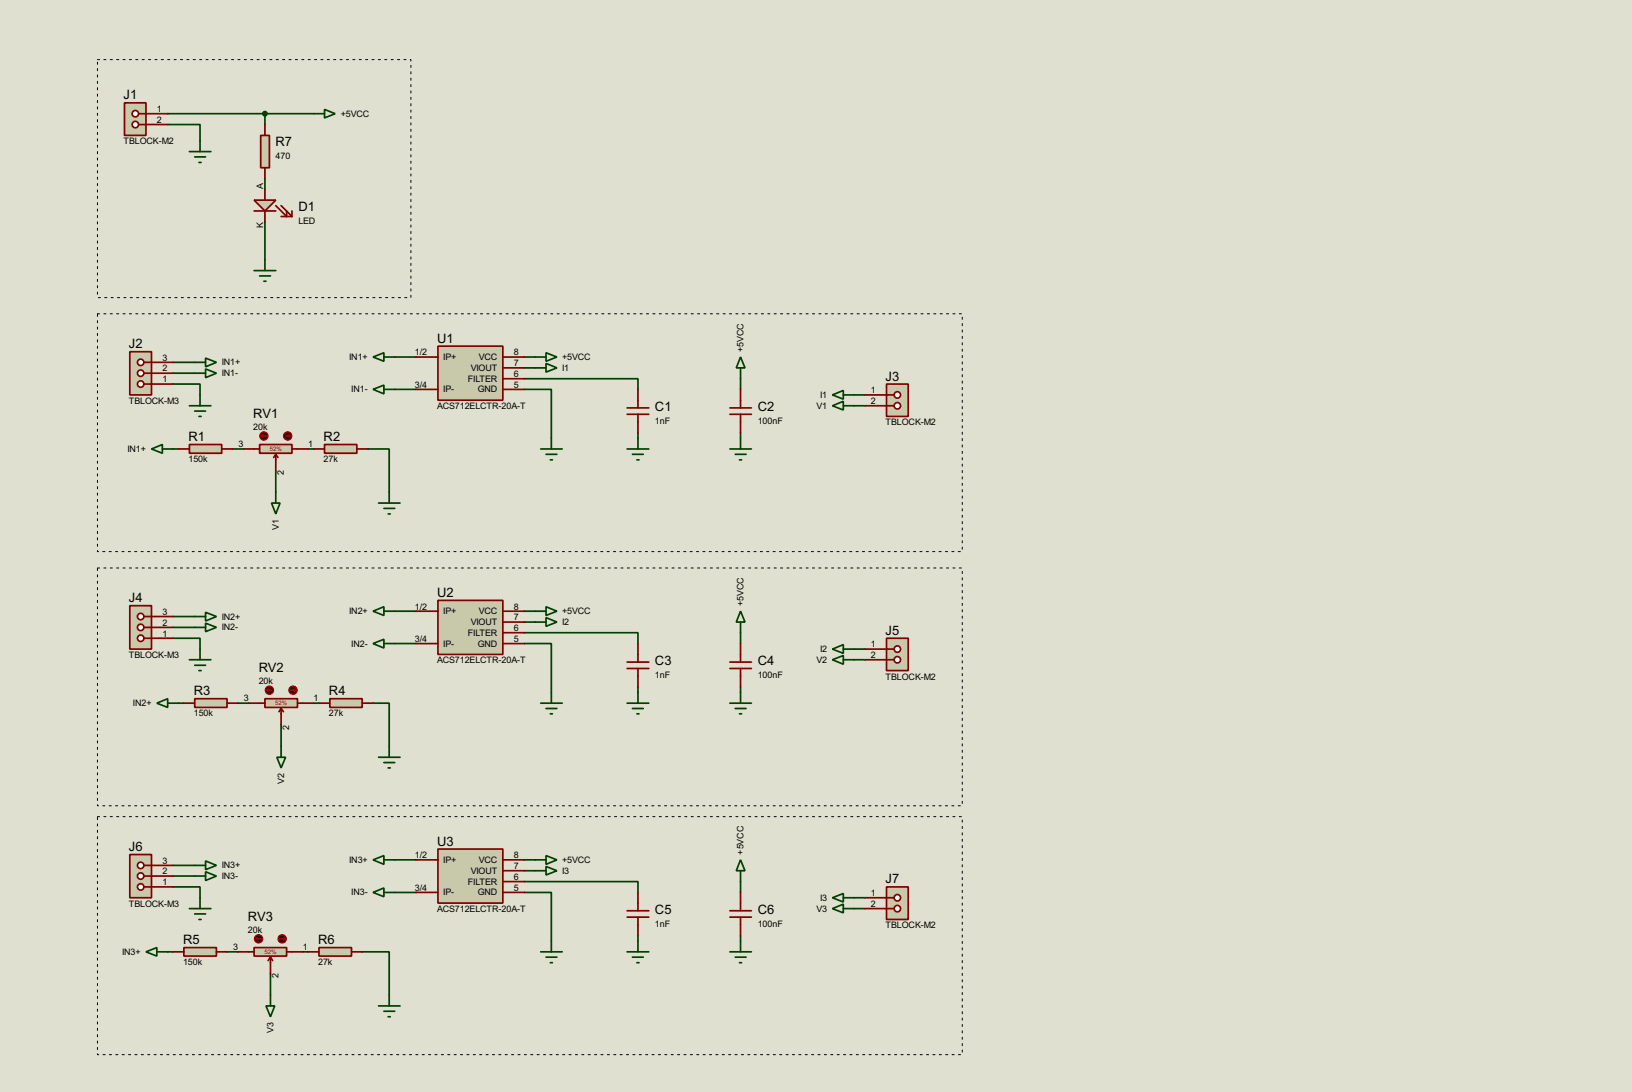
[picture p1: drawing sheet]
<svg xmlns="http://www.w3.org/2000/svg" width="383mm" height="256mm" viewBox="0 0 383 256" stroke-linecap="round" stroke-linejoin="round" font-family="sans-serif">
<path d="M0 0h383.5v256.5h-383.5z" fill="#e0e0d0"/>
<g fill="none" stroke="#004000" stroke-width=".4">
<path d="M39.4 29.3h7.6v3.8M39.4 26.7h34.3M62.3 26.7v2.6M62.3 42v2.5M62.3 52.1v8.9M40.7 90.2h6.3v2.6M40.7 85.1h5.1M40.7 87.7h5.1M92.8 83.9h5M92.8 91.5h5M123.2 91.5h6.4v11.4M123.2 89h26.7v2.5"/>
<path d="M123.2 83.9h2.6M123.2 86.4h2.6M174 89v2.5M200.7 92.8h2.6M200.7 95.3h2.6M40.7 105.5h1.3M54.7 105.5h2.5M64.8 110.5v5.1M72.4 105.5h1.3M86.4 105.5h5.1v10.1M149.9 101.7v1.2M174 101.7v1.2"/>
<path d="M40.7 149.9h6.3v2.6M40.7 144.8h5.1M40.7 147.4h5.1M92.8 143.6h5M92.8 151.2h5M123.2 151.2h6.4v11.4M123.2 148.6h26.7v2.6M123.2 143.6h2.6M123.2 146.1h2.6M174 148.6v2.6M200.7 152.5h2.6M200.7 155h2.6"/>
<path d="M42 165.2h1.2M55.9 165.2h2.6M66.1 170.2v5.1M73.7 165.2h1.3M87.7 165.2h3.8v10.1M149.9 161.3v1.3M174 161.3v1.3M40.7 208.3h6.3v2.6M40.7 203.3h5.1M40.7 205.8h5.1M92.8 202h5M92.8 209.6h5"/>
<path d="M123.2 209.6h6.4v11.4M123.2 207.1h26.7v2.5M123.2 202h2.6M123.2 204.5h2.6M149.9 219.8v1.2M174 207.1v2.5M174 219.8v1.2M200.7 210.9h2.6M200.7 213.4h2.6M39.4 223.6h1.3M53.4 223.6h2.5M63.6 228.7v5"/>
<path d="M71.2 223.6h1.2M85.1 223.6h6.4v10.1"/>
</g>
<path d="M102.9 81.3h15.3v12.7h-15.3z" fill="#c8c8aa" stroke="#800000" stroke-width=".4"/>
<path d="M97.8 83.9h5.1M97.8 91.5h5.1M118.2 83.9h5M118.2 91.5h5M118.2 86.4h5M118.2 89h5" fill="none" stroke="#800000" stroke-width=".4"/>
<path d="M30.5 82.6h5.1v10.2h-5.1z" fill="#c8c8aa" stroke="#800000" stroke-width=".4"/>
<path d="M33.8 90.2h1.8" fill="none" stroke="#800000" stroke-width=".4"/>
<circle cx="33" cy="90.2" r=".75" fill="#feffff" stroke="#800000" stroke-width=".4"/>
<path d="M33.8 87.7h1.8" fill="none" stroke="#800000" stroke-width=".4"/>
<circle cx="33" cy="87.7" r=".75" fill="#feffff" stroke="#800000" stroke-width=".4"/>
<path d="M33.8 85.1h1.8" fill="none" stroke="#800000" stroke-width=".4"/>
<circle cx="33" cy="85.1" r=".75" fill="#feffff" stroke="#800000" stroke-width=".4"/>
<path d="M35.6 90.2h5.1M35.6 87.7h5.1M35.6 85.1h5.1M147.4 97.3h5.1M147.4 95.8h5.1M149.9 91.5v4.3M149.9 97.3v4.4M171.5 97.3h5.1M171.5 95.8h5.1M174 91.5v4.3M174 97.3v4.4" fill="none" stroke="#800000" stroke-width=".4"/>
<g fill="none" stroke="#004000" stroke-width=".4">
<path d="M45.8 85.1h2.5M45.8 87.7h2.5M48.3 84.1l2.6 1-2.6 1.1zM48.3 86.7l2.6 1-2.6 1zM87.7 83.9l2.5-1v2zM87.7 91.5l2.5-1v2zM90.2 83.9h2.6M90.2 91.5h2.6M125.8 83.9h2.5M125.8 86.4h2.5M128.3 85.4l2.6 1-2.6 1zM128.3 82.9l2.6 1-2.6 1z"/>
<path d="M174 83.9l1.1 2.5h-2.1zM174 86.4v2.6M127.1 105.5h5M128.3 106.7h2.6M129.3 108h.5M129.6 102.9v2.6M147.4 105.5h5.1M148.6 106.7h2.6M149.7 108h.5M149.9 102.9v2.6M171.5 105.5h5.1M172.8 106.7h2.5"/>
<path d="M173.8 108h.5M174 102.9v2.6"/>
</g>
<path d="M29.3 24.2h5v7.6h-5z" fill="#c8c8aa" stroke="#800000" stroke-width=".4"/>
<path d="M32.6 26.7h1.7" fill="none" stroke="#800000" stroke-width=".4"/>
<circle cx="31.8" cy="26.7" r=".75" fill="#feffff" stroke="#800000" stroke-width=".4"/>
<path d="M32.6 29.3h1.7" fill="none" stroke="#800000" stroke-width=".4"/>
<circle cx="31.8" cy="29.3" r=".75" fill="#feffff" stroke="#800000" stroke-width=".4"/>
<path d="M34.3 26.7h5.1M34.3 29.3h5.1" fill="none" stroke="#800000" stroke-width=".4"/>
<path d="M208.3 90.2h5.1v7.6h-5.1z" fill="#c8c8aa" stroke="#800000" stroke-width=".4"/>
<path d="M208.3 92.8h1.8" fill="none" stroke="#800000" stroke-width=".4"/>
<circle cx="210.8" cy="92.8" r=".75" fill="#feffff" stroke="#800000" stroke-width=".4"/>
<path d="M208.3 95.3h1.8" fill="none" stroke="#800000" stroke-width=".4"/>
<circle cx="210.8" cy="95.3" r=".75" fill="#feffff" stroke="#800000" stroke-width=".4"/>
<path d="M203.3 92.8h5M203.3 95.3h5" fill="none" stroke="#800000" stroke-width=".4"/>
<path d="M44.5 35.6h5.1M45.8 36.9h2.5M46.8 38.2h.5M47 33.1v2.5M73.7 26.7h2.6M76.3 25.7l2.5 1-2.5 1zM195.6 92.8l2.6-1.1v2.1zM195.6 95.3l2.6-1v2zM198.2 92.8h2.5M198.2 95.3h2.5" fill="none" stroke="#004000" stroke-width=".4"/>
<path d="M61 104.4h7.6v2.1h-7.6z" fill="#c8c8aa" stroke="#800000" stroke-width=".4"/>
<path d="M57.2 105.5h3.8M64.8 106.7l.5 .8M64.8 106.7l-.5 .8M64.8 106.7v3.8M68.6 105.5h3.8" fill="none" stroke="#800000" stroke-width=".4"/>
<circle cx="62" cy="102.4" r="1" fill="#400000" stroke="#f00" stroke-width=".23"/>
<path d="M61.5 102.4l.3 .3M61.5 102.4h1M61.8 102.2l-.3 .2" fill="none" stroke="#f00" stroke-width=".23"/>
<circle cx="67.6" cy="102.4" r="1" fill="#400000" stroke="#f00" stroke-width=".23"/>
<path d="M67.1 102.4h1M67.9 102.2l.2 .2M68.1 102.4l-.2 .3" fill="none" stroke="#f00" stroke-width=".23"/>
<path d="M35.6 105.5l2.6-1.1v2.1zM38.2 105.5h2.5M63.8 118.2h2l-1 2.5zM64.8 115.6v2.6" fill="none" stroke="#004000" stroke-width=".4"/>
<path d="M44.5 104.4h7.6v2.1h-7.6z" fill="#c8c8aa" stroke="#800000" stroke-width=".4"/>
<path d="M42 105.5h2.5M52.1 105.5h2.6" fill="none" stroke="#800000" stroke-width=".4"/>
<path d="M76.3 104.4h7.6v2.1h-7.6z" fill="#c8c8aa" stroke="#800000" stroke-width=".4"/>
<path d="M73.7 105.5h2.6M83.9 105.5h2.5" fill="none" stroke="#800000" stroke-width=".4"/>
<path d="M22.9 73.7h203.2v55.9h-203.2z" fill="none" stroke="#e0e0d0" stroke-width=".23"/>
<path d="M22.9 73.7h203.2v55.9h-203.2z" fill="none" stroke="#000" stroke-width=".23" stroke-dasharray=".5 1"/>
<path d="M102.9 141h15.3v12.7h-15.3z" fill="#c8c8aa" stroke="#800000" stroke-width=".4"/>
<path d="M97.8 143.6h5.1M97.8 151.2h5.1M118.2 143.6h5M118.2 151.2h5M118.2 146.1h5M118.2 148.6h5" fill="none" stroke="#800000" stroke-width=".4"/>
<path d="M30.5 142.3h5.1v10.2h-5.1z" fill="#c8c8aa" stroke="#800000" stroke-width=".4"/>
<path d="M33.8 149.9h1.8" fill="none" stroke="#800000" stroke-width=".4"/>
<circle cx="33" cy="149.9" r=".75" fill="#feffff" stroke="#800000" stroke-width=".4"/>
<path d="M33.8 147.4h1.8" fill="none" stroke="#800000" stroke-width=".4"/>
<circle cx="33" cy="147.4" r=".75" fill="#feffff" stroke="#800000" stroke-width=".4"/>
<path d="M33.8 144.8h1.8" fill="none" stroke="#800000" stroke-width=".4"/>
<circle cx="33" cy="144.8" r=".75" fill="#feffff" stroke="#800000" stroke-width=".4"/>
<path d="M35.6 149.9h5.1M35.6 147.4h5.1M35.6 144.8h5.1M147.4 157h5.1M147.4 155.5h5.1M149.9 151.2v4.3M149.9 157v4.3M171.5 157h5.1M171.5 155.5h5.1M174 151.2v4.3M174 157v4.3" fill="none" stroke="#800000" stroke-width=".4"/>
<g fill="none" stroke="#004000" stroke-width=".4">
<path d="M45.8 144.8h2.5M45.8 147.4h2.5M48.3 143.8l2.6 1-2.6 1.1zM48.3 146.4l2.6 1-2.6 1zM87.7 143.6l2.5-1.1v2.1zM87.7 151.2l2.5-1v2zM90.2 143.6h2.6M90.2 151.2h2.6M125.8 143.6h2.5M125.8 146.1h2.5M128.3 145.1l2.6 1-2.6 1zM128.3 142.5l2.6 1.1-2.6 1z"/>
<path d="M174 143.6l1.1 2.5h-2.1zM174 146.1v2.5M127.1 165.2h5M128.3 166.4h2.6M129.3 167.7h.5M129.6 162.6v2.6M147.4 165.2h5.1M148.6 166.4h2.6M149.7 167.7h.5M149.9 162.6v2.6M171.5 165.2h5.1M172.8 166.4h2.5"/>
<path d="M173.8 167.7h.5M174 162.6v2.6"/>
</g>
<path d="M208.3 149.9h5.1v7.6h-5.1z" fill="#c8c8aa" stroke="#800000" stroke-width=".4"/>
<path d="M208.3 152.5h1.8" fill="none" stroke="#800000" stroke-width=".4"/>
<circle cx="210.8" cy="152.5" r=".75" fill="#feffff" stroke="#800000" stroke-width=".4"/>
<path d="M208.3 155h1.8" fill="none" stroke="#800000" stroke-width=".4"/>
<circle cx="210.8" cy="155" r=".75" fill="#feffff" stroke="#800000" stroke-width=".4"/>
<path d="M203.3 152.5h5M203.3 155h5" fill="none" stroke="#800000" stroke-width=".4"/>
<path d="M195.6 152.5l2.6-1.1v2.1zM195.6 155l2.6-1v2zM198.2 152.5h2.5M198.2 155h2.5" fill="none" stroke="#004000" stroke-width=".4"/>
<path d="M62.3 164.1h7.6v2.1h-7.6z" fill="#c8c8aa" stroke="#800000" stroke-width=".4"/>
<path d="M58.5 165.2h3.8M66.1 166.4l.5 .8M66.1 166.4l-.5 .8M66.1 166.4v3.8M69.9 165.2h3.8" fill="none" stroke="#800000" stroke-width=".4"/>
<circle cx="63.3" cy="162.1" r="1" fill="#400000" stroke="#f00" stroke-width=".23"/>
<path d="M62.8 162.1l.2 .3M62.8 162.1h1M63 161.9l-.2 .2" fill="none" stroke="#f00" stroke-width=".23"/>
<circle cx="68.8" cy="162.1" r="1" fill="#400000" stroke="#f00" stroke-width=".23"/>
<path d="M68.4 162.1h1M69.1 161.9l.3 .2M69.4 162.1l-.3 .3" fill="none" stroke="#f00" stroke-width=".23"/>
<path d="M36.9 165.2l2.5-1.1v2.1zM39.4 165.2h2.6M65.1 177.9h2l-1 2.5zM66.1 175.3v2.6" fill="none" stroke="#004000" stroke-width=".4"/>
<path d="M45.8 164.1h7.6v2.1h-7.6z" fill="#c8c8aa" stroke="#800000" stroke-width=".4"/>
<path d="M43.2 165.2h2.6M53.4 165.2h2.5" fill="none" stroke="#800000" stroke-width=".4"/>
<path d="M77.5 164.1h7.6v2.1h-7.6z" fill="#c8c8aa" stroke="#800000" stroke-width=".4"/>
<path d="M75 165.2h2.5M85.1 165.2h2.6" fill="none" stroke="#800000" stroke-width=".4"/>
<path d="M22.9 133.4h203.2v55.9h-203.2z" fill="none" stroke="#e0e0d0" stroke-width=".23"/>
<path d="M22.9 133.4h203.2v55.9h-203.2z" fill="none" stroke="#000" stroke-width=".23" stroke-dasharray=".5 1"/>
<path d="M102.9 199.4h15.3v12.7h-15.3z" fill="#c8c8aa" stroke="#800000" stroke-width=".4"/>
<path d="M97.8 202h5.1M97.8 209.6h5.1M118.2 202h5M118.2 209.6h5M118.2 204.5h5M118.2 207.1h5" fill="none" stroke="#800000" stroke-width=".4"/>
<path d="M30.5 200.7h5.1v10.2h-5.1z" fill="#c8c8aa" stroke="#800000" stroke-width=".4"/>
<path d="M33.8 208.3h1.8" fill="none" stroke="#800000" stroke-width=".4"/>
<circle cx="33" cy="208.3" r=".75" fill="#feffff" stroke="#800000" stroke-width=".4"/>
<path d="M33.8 205.8h1.8" fill="none" stroke="#800000" stroke-width=".4"/>
<circle cx="33" cy="205.8" r=".75" fill="#feffff" stroke="#800000" stroke-width=".4"/>
<path d="M33.8 203.3h1.8" fill="none" stroke="#800000" stroke-width=".4"/>
<circle cx="33" cy="203.3" r=".75" fill="#feffff" stroke="#800000" stroke-width=".4"/>
<path d="M35.6 208.3h5.1M35.6 205.8h5.1M35.6 203.3h5.1M147.4 215.4h5.1M147.4 213.9h5.1M149.9 209.6v4.3M149.9 215.4v4.4M171.5 215.4h5.1M171.5 213.9h5.1M174 209.6v4.3M174 215.4v4.4" fill="none" stroke="#800000" stroke-width=".4"/>
<g fill="none" stroke="#004000" stroke-width=".4">
<path d="M45.8 203.3h2.5M45.8 205.8h2.5M48.3 202.2l2.6 1.1-2.6 1zM48.3 204.8l2.6 1-2.6 1zM87.7 202l2.5-1v2zM87.7 209.6l2.5-1v2zM90.2 202h2.6M90.2 209.6h2.6M125.8 202h2.5M125.8 204.5h2.5M128.3 203.5l2.6 1-2.6 1zM128.3 201l2.6 1-2.6 1z"/>
<path d="M174 202l1.1 2.5h-2.1zM174 204.5v2.6M127.1 223.6h5M128.3 224.8h2.6M129.3 226.1h.5M129.6 221v2.6M147.4 223.6h5.1M148.6 224.8h2.6M149.7 226.1h.5M149.9 221v2.6M171.5 223.6h5.1M172.8 224.8h2.5"/>
<path d="M173.8 226.1h.5M174 221v2.6"/>
</g>
<path d="M208.3 208.3h5.1v7.7h-5.1z" fill="#c8c8aa" stroke="#800000" stroke-width=".4"/>
<path d="M208.3 210.9h1.8" fill="none" stroke="#800000" stroke-width=".4"/>
<circle cx="210.8" cy="210.9" r=".75" fill="#feffff" stroke="#800000" stroke-width=".4"/>
<path d="M208.3 213.4h1.8" fill="none" stroke="#800000" stroke-width=".4"/>
<circle cx="210.8" cy="213.4" r=".75" fill="#feffff" stroke="#800000" stroke-width=".4"/>
<path d="M203.3 210.9h5M203.3 213.4h5" fill="none" stroke="#800000" stroke-width=".4"/>
<path d="M195.6 210.9l2.6-1v2zM195.6 213.4l2.6-1v2zM198.2 210.9h2.5M198.2 213.4h2.5" fill="none" stroke="#004000" stroke-width=".4"/>
<path d="M59.7 222.6h7.7v2h-7.7z" fill="#c8c8aa" stroke="#800000" stroke-width=".4"/>
<path d="M55.9 223.6h3.8M63.6 224.8l.5 .8M63.6 224.8l-.6 .8M63.6 224.8v3.9M67.4 223.6h3.8" fill="none" stroke="#800000" stroke-width=".4"/>
<circle cx="60.7" cy="220.5" r="1" fill="#400000" stroke="#f00" stroke-width=".23"/>
<path d="M60.3 220.5l.2 .3M60.3 220.5h1M60.5 220.3l-.2 .2" fill="none" stroke="#f00" stroke-width=".23"/>
<circle cx="66.3" cy="220.5" r="1" fill="#400000" stroke="#f00" stroke-width=".23"/>
<path d="M65.8 220.5h1.1M66.6 220.3l.3 .2M66.9 220.5l-.3 .3" fill="none" stroke="#f00" stroke-width=".23"/>
<path d="M34.3 223.6l2.6-1v2zM36.9 223.6h2.5M62.5 236.3h2.1l-1 2.5zM63.6 233.7v2.6" fill="none" stroke="#004000" stroke-width=".4"/>
<path d="M43.2 222.6h7.7v2h-7.7z" fill="#c8c8aa" stroke="#800000" stroke-width=".4"/>
<path d="M40.7 223.6h2.5M50.9 223.6h2.5" fill="none" stroke="#800000" stroke-width=".4"/>
<path d="M75 222.6h7.6v2h-7.6z" fill="#c8c8aa" stroke="#800000" stroke-width=".4"/>
<path d="M72.4 223.6h2.6M82.6 223.6h2.5" fill="none" stroke="#800000" stroke-width=".4"/>
<path d="M22.9 191.8h203.2v55.9h-203.2z" fill="none" stroke="#e0e0d0" stroke-width=".23"/>
<path d="M22.9 191.8h203.2v55.9h-203.2z" fill="none" stroke="#000" stroke-width=".23" stroke-dasharray=".5 1"/>
<path d="M89 118.2h5M90.2 119.4h2.6M91.5 115.6v2.6M91.2 120.7h.5M89 177.9h5M90.2 179.1h2.6M91.5 175.3v2.6M91.2 180.4h.5M89 236.3h5M90.2 237.5h2.6M91.2 238.8h.5M91.5 233.7v2.6" fill="none" stroke="#004000" stroke-width=".4"/>
<path d="M61.3 31.8h2v7.6h-2z" fill="#c8c8aa" stroke="#800000" stroke-width=".4"/>
<path d="M62.3 29.3v2.5M62.3 39.4v2.6" fill="none" stroke="#800000" stroke-width=".4"/>
<circle cx="62.2" cy="26.7" r=".5" fill="#004000" stroke="#004000" stroke-width=".4"/>
<path d="M59.7 47h5.1l-2.5 2.6z" fill="#c8c8aa" stroke="#800000" stroke-width=".4"/>
<path d="M59.7 49.6h5.1M62.3 44.5v2.5M62.3 49.6v2.5M64.8 48.3l2.6 2.6v-1.3M66.1 48.3l2.5 2.6M66.1 50.9h2.5M68.6 49.6v1.3" fill="none" stroke="#800000" stroke-width=".4"/>
<g fill="none" stroke="#004000" stroke-width=".4">
<path d="M59.7 63.6h5.1M61 64.8h2.6M62 66.1h.5M62.3 61v2.6M44.5 95.3h5.1M45.8 96.6h2.5M46.8 97.8h.5M47 92.8v2.5M44.5 155h5.1M45.8 156.3h2.5M46.8 157.5h.5M47 152.5v2.5"/>
<path d="M44.5 213.4h5.1M45.8 214.7h2.5M46.8 216h.5M47 210.9v2.5"/>
</g>
<path d="M22.9 14h73.7v55.9h-73.7z" fill="none" stroke="#e0e0d0" stroke-width=".23"/>
<path d="M22.9 14h73.7v55.9h-73.7z" fill="none" stroke="#000" stroke-width=".23" stroke-dasharray=".5 1"/>
<g font-size="3.4">
<text x="29.1" y="23.3">J1</text>
<text x="64.8" y="34.4">R7</text>
<text x="70.1" y="49.5">D1</text>
<text x="30.3" y="81.8">J2</text>
<text x="102.7" y="80.5">U1</text>
<text x="208.1" y="89.4">J3</text>
<text x="59.5" y="98.1">RV1</text>
<text x="153.9" y="96.6">C1</text>
<text x="178.1" y="96.6">C2</text>
<text x="44.3" y="103.6">R1</text>
<text x="76.1" y="103.6">R2</text>
<text x="30.3" y="141.5">J4</text>
<text x="102.7" y="140.2">U2</text>
<text x="208.1" y="149.1">J5</text>
<text x="60.8" y="157.8">RV2</text>
<text x="153.9" y="156.3">C3</text>
<text x="178.1" y="156.3">C4</text>
<text x="45.6" y="163.3">R3</text>
<text x="77.3" y="163.3">R4</text>
<text x="30.3" y="199.9">J6</text>
<text x="102.7" y="198.6">U3</text>
<text x="208.1" y="207.5">J7</text>
<text x="153.9" y="214.7">C5</text>
<text x="178.1" y="214.7">C6</text>
<text x="43" y="221.8">R5</text>
<text x="58.3" y="216.2">RV3</text>
<text x="74.8" y="221.8">R6</text>
</g>
<g font-size="2.4">
<text x="36.9" y="26.3">1</text>
<text x="36.9" y="28.9">2</text>
<text x="80.1" y="27.4">+5VCC</text>
<text x="29.1" y="33.9">TBLOCK-M2</text>
<text x="64.8" y="37.3">470</text>
<text x="61.9" y="44.5" transform="rotate(-90 61.9 44.5)">A</text>
<text x="61.9" y="53.5" transform="rotate(-90 61.9 53.5)">K</text>
<text x="70.1" y="52.6">LED</text>
<text x="97.5" y="83.5">1/2</text>
<text x="120.7" y="83.5">8</text>
<text x="174.7" y="82.6" transform="rotate(-90 174.7 82.6)">+5VCC</text>
<text x="38.2" y="89.8">1</text>
<text x="38.2" y="87.3">2</text>
<text x="38.2" y="84.7">3</text>
<text x="52.1" y="85.8">IN1+</text>
<text x="52.1" y="88.4">IN1-</text>
<text x="82.1" y="84.6">IN1+</text>
<text x="104.2" y="84.6">IP+</text>
<text x="110" y="89.6">FILTER</text>
<text x="110.6" y="87.1">VIOUT</text>
<text x="112.5" y="84.6">VCC</text>
<text x="120.7" y="86">7</text>
<text x="120.7" y="88.5">6</text>
<text x="132.1" y="87.1">I1</text>
<text x="132.1" y="84.6">+5VCC</text>
<text x="30.3" y="94.9">TBLOCK-M3</text>
<text x="82.6" y="92.2">IN1-</text>
<text x="97.5" y="91.1">3/4</text>
<text x="104.2" y="92.2">IP-</text>
<text x="112.3" y="92.2">GND</text>
<text x="120.7" y="91.1">5</text>
<text x="192.7" y="93.5">I1</text>
<text x="204.6" y="92.4">1</text>
<text x="204.6" y="94.9">2</text>
<text x="59.5" y="101.1">20k</text>
<text x="102.7" y="96.1">ACS712ELCTR-20A-T</text>
<text x="153.9" y="99.5">1nF</text>
<text x="178.1" y="99.5">100nF</text>
<text x="191.9" y="96">V1</text>
<text x="208.1" y="99.9">TBLOCK-M2</text>
<text x="30" y="106.2">IN1+</text>
<text x="56.1" y="105.1">3</text>
<text x="72.4" y="105.1">1</text>
<text x="44.3" y="108.6">150k</text>
<text x="66.7" y="111.7" transform="rotate(-90 66.7 111.7)">2</text>
<text x="76.1" y="108.6">27k</text>
<text x="65.5" y="124.5" transform="rotate(-90 65.5 124.5)">V1</text>
<text x="97.5" y="143.2">1/2</text>
<text x="120.7" y="143.2">8</text>
<text x="174.7" y="142.3" transform="rotate(-90 174.7 142.3)">+5VCC</text>
<text x="38.2" y="149.5">1</text>
<text x="38.2" y="147">2</text>
<text x="38.2" y="144.4">3</text>
<text x="52.1" y="145.5">IN2+</text>
<text x="52.1" y="148.1">IN2-</text>
<text x="82.1" y="144.3">IN2+</text>
<text x="104.2" y="144.3">IP+</text>
<text x="110" y="149.3">FILTER</text>
<text x="110.6" y="146.8">VIOUT</text>
<text x="112.5" y="144.3">VCC</text>
<text x="120.7" y="145.7">7</text>
<text x="120.7" y="148.2">6</text>
<text x="132.1" y="146.8">I2</text>
<text x="132.1" y="144.3">+5VCC</text>
<text x="30.3" y="154.6">TBLOCK-M3</text>
<text x="82.6" y="151.9">IN2-</text>
<text x="97.5" y="150.8">3/4</text>
<text x="102.7" y="155.8">ACS712ELCTR-20A-T</text>
<text x="104.2" y="151.9">IP-</text>
<text x="112.3" y="151.9">GND</text>
<text x="120.7" y="150.8">5</text>
<text x="191.9" y="155.7">V2</text>
<text x="192.7" y="153.2">I2</text>
<text x="204.6" y="152.1">1</text>
<text x="204.6" y="154.6">2</text>
<text x="60.8" y="160.8">20k</text>
<text x="153.9" y="159.2">1nF</text>
<text x="178.1" y="159.2">100nF</text>
<text x="208.1" y="159.6">TBLOCK-M2</text>
<text x="31.3" y="165.9">IN2+</text>
<text x="57.3" y="164.8">3</text>
<text x="73.7" y="164.8">1</text>
<text x="45.6" y="168.3">150k</text>
<text x="67.9" y="171.4" transform="rotate(-90 67.9 171.4)">2</text>
<text x="77.3" y="168.3">27k</text>
<text x="66.7" y="184.2" transform="rotate(-90 66.7 184.2)">V2</text>
<text x="38.2" y="202.8">3</text>
<text x="52.1" y="204">IN3+</text>
<text x="82.1" y="202.7">IN3+</text>
<text x="97.5" y="201.6">1/2</text>
<text x="104.2" y="202.7">IP+</text>
<text x="112.5" y="202.7">VCC</text>
<text x="120.7" y="201.6">8</text>
<text x="132.1" y="202.7">+5VCC</text>
<text x="174.7" y="200.7" transform="rotate(-90 174.7 200.7)">+5VCC</text>
<text x="38.2" y="207.9">1</text>
<text x="38.2" y="205.4">2</text>
<text x="52.1" y="206.5">IN3-</text>
<text x="97.5" y="209.2">3/4</text>
<text x="110" y="207.8">FILTER</text>
<text x="110.6" y="205.2">VIOUT</text>
<text x="120.7" y="204.1">7</text>
<text x="120.7" y="209.2">5</text>
<text x="120.7" y="206.7">6</text>
<text x="132.1" y="205.2">I3</text>
<text x="30.3" y="213">TBLOCK-M3</text>
<text x="82.6" y="210.3">IN3-</text>
<text x="102.7" y="214.2">ACS712ELCTR-20A-T</text>
<text x="104.2" y="210.3">IP-</text>
<text x="112.3" y="210.3">GND</text>
<text x="191.9" y="214.1">V3</text>
<text x="192.7" y="211.6">I3</text>
<text x="204.6" y="210.5">1</text>
<text x="204.6" y="213">2</text>
<text x="58.3" y="219.2">20k</text>
<text x="153.9" y="217.7">1nF</text>
<text x="178.1" y="217.7">100nF</text>
<text x="208.1" y="218.1">TBLOCK-M2</text>
<text x="28.7" y="224.3">IN3+</text>
<text x="43" y="226.7">150k</text>
<text x="54.8" y="223.2">3</text>
<text x="71.2" y="223.2">1</text>
<text x="74.8" y="226.7">27k</text>
<text x="65.5" y="229.8" transform="rotate(-90 65.5 229.8)">2</text>
<text x="64.2" y="242.6" transform="rotate(-90 64.2 242.6)">V3</text>
</g>
<g font-size="1.6" fill="#c00000">
<text x="63.4" y="106">52%</text>
<text x="64.7" y="165.7">52%</text>
<text x="62.2" y="224.1">52%</text>
</g>
</svg>
